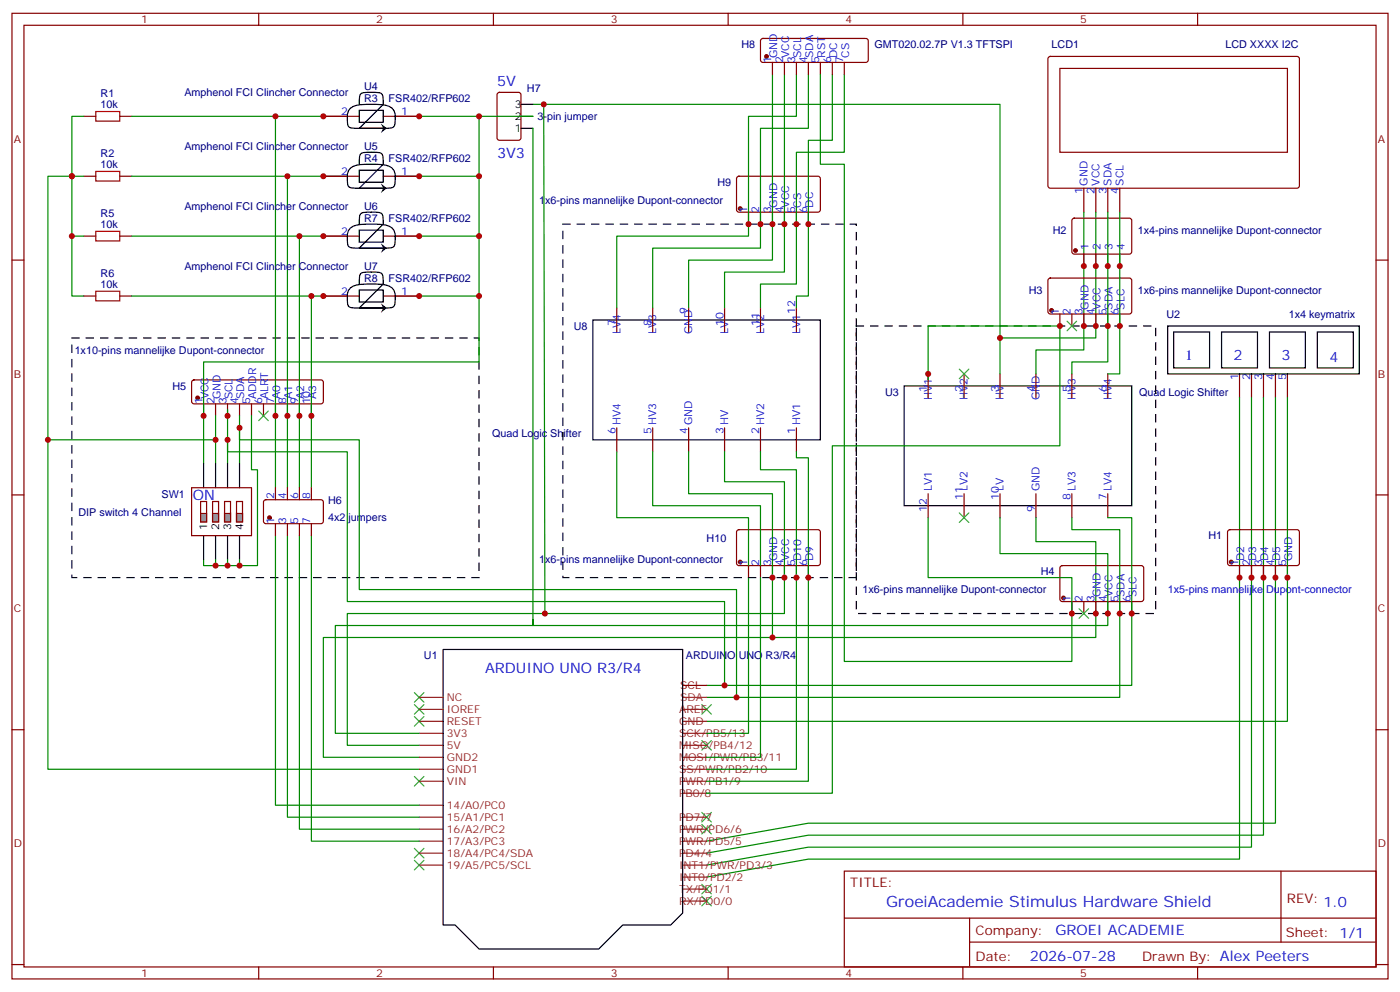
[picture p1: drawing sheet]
<svg xmlns="http://www.w3.org/2000/svg" width="412mm" height="292mm" viewBox="0 0 412 292" stroke-linecap="round" stroke-linejoin="round" font-family="sans-serif">
<g fill="none" stroke="#870000" stroke-width=".35">
<path d="M3.5 3.9h405.4v284.4h-405.4zM7.1 7.4h398.2v277.3h-398.2zM76.2 3.9v3.5M145.3 3.9v3.5M214.5 3.9v3.5M283.6 3.9v3.5M308.9 16.8l.5-.2 72.9 .1 .5 .6-.1 37.7-.6 .4h-73l-.4-.7v-37.4zM352.8 3.9v3.5M24.7 34.3h3.5M35.3 34.3h3.5M95.2 34.3h10.6M112.9 34.3h10.6"/>
<path d="M312.2 20.1h67v24.7h-67zM24.7 51.9h3.5M35.3 51.9h3.5M95.2 51.9h10.6M112.9 51.9h10.6M319.3 55.4v7.1M322.8 55.4v7.1M326.3 55.4v7.1M329.8 55.4v7.1M3.5 76.6h3.6M24.7 69.5h3.5M35.3 69.5h3.5"/>
<path d="M95.2 69.5h10.6M112.9 69.5h10.6M316 64.4l.4-.2 16.5 .1 .5 .6-.1 9.5-.6 .4h-16.5l-.5-.7v-9.2zM319.3 74.8v3.6M322.8 74.8v3.6M326.3 74.8v3.6M329.8 74.8v3.6M405.3 76.6h3.6M24.7 87.2h3.5M35.3 87.2h3.5M95.2 87.2h10.6M112.9 87.2h10.6"/>
<path d="M308.9 82.1l.5-.2h23.5l.5 .7-.1 9.4-.6 .5-23.6-.1-.4-.6v-9.2zM312.2 92.5v3.5M315.7 92.5v3.5M319.3 92.5v3.5M322.8 92.5v3.5M326.3 92.5v3.5M329.8 92.5v3.5M56.7 112.1l.4-.2h37.4l.5 .2 .2 .5v5.6l-.2 .5-.5 .2h-37.4l-.4-.2-.3-.5v-5.6zM60 118.9v3.5M63.5 118.9v3.5M67 118.9v3.5M70.6 118.9v3.5"/>
<path d="M74.1 118.9v3.5M77.6 118.9v3.5M81.1 118.9v3.5M84.7 118.9v3.5M88.2 118.9v3.5M91.7 118.9v3.5M273.4 110.1v7.1M284 110.1v7.1M294.6 110.1v7.1M305.2 110.1v7.1M315.7 110.1v7.1M326.3 110.1v7.1"/>
<path d="M365.1 110.1v7.1M368.7 110.1v7.1M372.2 110.1v7.1M375.7 110.1v7.1M379.2 110.1v7.1M3.5 145.7h3.6M56.4 143.6h17.7v14.1h-17.7zM62.6 147.7h1.8v6h-1.8zM273.4 145.4v7M284 145.4v7M294.6 145.4v7M305.2 145.4v7"/>
<path d="M315.7 145.4v7M326.3 145.4v7M361.8 156.2l.5-.2h20l.5 .7-.1 9.4-.6 .4h-20.1l-.4-.7v-9.1zM405.3 145.7h3.6M312.4 166.8l.5-.3 23.6 .1 .4 .7-.1 9.4-.6 .4h-23.6l-.4-.7v-9.1zM315.7 177.1v3.6M319.3 177.1v3.6M322.8 177.1v3.6M326.3 177.1v3.6M329.8 177.1v3.6M333.4 177.1v3.6M365.1 166.5v3.6"/>
<path d="M368.7 166.5v3.6M372.2 166.5v3.6M375.7 166.5v3.6M379.2 166.5v3.6M3.5 214.9h3.6M405.3 214.9h3.6M248.7 256.5h156.6v28.2h-156.6zM377.3 256.5v20.9M248.7 270.4h156.5M285.6 277.4h119.6M285.6 270.4v14.1M3.5 284h3.6"/>
<path d="M76.2 284.7v3.6M145.3 284.7v3.6M214.5 284.7v3.6M283.6 284.7v3.6M352.8 284.7v3.6M405.3 284h3.6"/>
</g>
<path d="M28.2 32.8h7.1v2.9h-7.1zM28.2 50.5h7.1v2.8h-7.1zM28.2 68.1h7.1v2.8h-7.1zM28.2 85.8h7.1v2.8h-7.1z" fill="none" stroke="#a10000" stroke-width=".35"/>
<g fill="none" stroke="#000" stroke-width=".35">
<path d="M103.2 31.9a8.8 8.8 0 0 1 6.2-1.2l3 .1a3.6 3.6 0 0 1 4 4.6 1.85 1.85 0 0 1-.4 1.9 1.85 1.85 0 0 1-1.9 .5h-8.3a4.9 4.9 0 0 1-3.1-.5 6.1 6.1 0 0 1 .5-5.4zM105.8 32.5h7.1v3.5h-7.1zM105.8 30.7a4.9 4.9 0 0 1 .5-3.1 11 11 0 0 1 6.1 0 4.9 4.9 0 0 1 .5 3.1l-7.1 7.1h7.1M103.2 49.6a8.8 8.8 0 0 1 6.2-1.2l3 .1a3.6 3.6 0 0 1 4 4.6 1.85 1.85 0 0 1-.4 1.9 1.85 1.85 0 0 1-1.9 .4h-8.3a4.9 4.9 0 0 1-3.1-.4 6.1 6.1 0 0 1 .5-5.4zM105.8 50.1h7.1v3.6h-7.1zM105.8 48.4a4.9 4.9 0 0 1 .5-3.1 11 11 0 0 1 6.1 0 4.9 4.9 0 0 1 .5 3.1l-7.1 7h7.1M103.2 67.2a8.8 8.8 0 0 1 6.2-1.2l3 .1a3.6 3.6 0 0 1 4 4.6 1.85 1.85 0 0 1-.4 1.9 1.85 1.85 0 0 1-1.9 .5h-8.3a4.9 4.9 0 0 1-3.1-.5 6.1 6.1 0 0 1 .5-5.4zM105.8 67.8h7.1v3.5h-7.1zM105.8 66a4.9 4.9 0 0 1 .5-3.1 11 11 0 0 1 6.1 0 4.9 4.9 0 0 1 .5 3.1l-7.1 7.1h7.1M103.2 84.9a8.8 8.8 0 0 1 6.2-1.3l3 .1a3.6 3.6 0 0 1 4 4.6 1.85 1.85 0 0 1-.4 2 1.85 1.85 0 0 1-1.9 .4h-8.3a4.9 4.9 0 0 1-3.1-.4 6.1 6.1 0 0 1 .5-5.4zM105.8 85.4h7.1v3.5h-7.1zM105.8 83.6a4.9 4.9 0 0 1 .5-3 11 11 0 0 1 6.1 0 4.9 4.9 0 0 1 .5 3l-7.1 7.1h7.1"/>
<path d="M344 96h56.4v14.1h-56.4zM345.7 97.8h10.6v10.5h-10.6zM359.8 97.8h10.6v10.5h-10.6zM373.9 97.8h10.6v10.5h-10.6zM388.1 97.8h10.5v10.5h-10.5zM266.3 113.6h67.1v35.3h-67.1zM60 136.6v7M63.5 136.6v7M67 136.6v7M70.6 136.6v7M60 157.7v7.1M63.5 157.7v7.1"/>
<path d="M67 157.7v7.1M70.6 157.7v7.1M130.5 191.2h70.6v77.7l-3.5 3.5h-14.2l-7 7h-35.3l-7-7h-3.6z"/>
</g>
<path d="M112.2 36.4l1.7 1.4-1.7 1.4 .7-1.4zM112.2 54l1.7 1.4-1.7 1.4 .7-1.4zM112.2 71.6l1.7 1.5-1.7 1.4 .7-1.4zM112.2 89.3l1.7 1.4-1.7 1.4 .7-1.4z" fill="#000"/>
<g fill="none" stroke="#008700" stroke-width=".35">
<path d="M24.7 34.3h-3.5v52.9h3.5M38.8 34.3h63.5M81.1 34.3v109.3M116.4 34.3h24.7v17.6h-24.7M157 30.7h137.6v79.4M24.7 51.9h-10.6v174.6h109.4M38.8 51.9h63.5M84.7 51.9v91.7M141.1 51.9v17.6M21.2 69.5h3.5M38.8 69.5h63.5M88.2 69.5v74.1"/>
<path d="M116.4 69.5h24.7v17.7h-24.7M319.3 62.5v40.5h-14.1v7.1M322.8 62.5v37h-28.2M38.8 87.2h63.5M91.7 87.2v56.4M141.1 87.2v19.4h-81.1v30M365.1 117.2v135.8h-127l-30 5.3M368.7 117.2v132.2h-130.6l-30 5.3M372.2 117.2v128.7h-134.1l-30 5.3M375.7 117.2v125.2h-137.6l-30 5.3M379.2 117.2v95.2h-171.1M63.5 122.4v7.1h-49.4"/>
<path d="M63.5 129.5v7.1M67 120.7v15.9M70.6 122.4v14.2M74.1 122.4v15.9h1.7v28.2h-15.8v-1.7M305.2 152.4v7.1h17.6v28.2h-227.6v35.3h28.3M315.7 152.4v3.6h14.1v49.4h-121.7M326.3 152.4h7.1v49.4h-125.3"/>
</g>
<path d="M21.2 99.5h119.9v70.6h-119.9zM252.2 96h88.2v84.7h-88.2z" fill="none" stroke="#000" stroke-width=".35" stroke-dasharray="2.1 2.1"/>
<g fill="#870000" stroke="#870000" stroke-width=".35">
<circle cx="362.7" cy="165.5" r=".53"/>
<circle cx="316.8" cy="73.8" r=".53"/>
<circle cx="309.7" cy="91.4" r=".53"/>
<circle cx="313.3" cy="176.1" r=".53"/>
<circle cx="58.2" cy="117.2" r=".53"/>
</g>
<g fill="none" stroke="#3c3" stroke-width=".35">
<path d="M314.3 94.6l2.8 2.8M317.1 94.6l-2.8 2.8M282.6 108.7l2.8 2.8M285.4 108.7l-2.8 2.8M76.2 121l2.8 2.9M79 121l-2.8 2.9M282.6 151l2.8 2.8M285.4 151l-2.8 2.8M317.9 179.2l2.8 2.9M320.7 179.2l-2.8 2.9M122.1 203.9l2.8 2.9M122.1 207.5l2.8 2.8"/>
<path d="M122.1 211l2.8 2.8M124.9 203.9l-2.8 2.9M124.9 207.5l-2.8 2.8M124.9 211l-2.8 2.8M206.7 207.5l2.8 2.8M206.7 218.1l2.8 2.8M209.5 207.5l-2.8 2.8M209.5 218.1l-2.8 2.8M122.1 228.6l2.8 2.9M124.9 228.6l-2.8 2.9M206.7 239.2l2.8 2.8M209.5 239.2l-2.8 2.8"/>
<path d="M122.1 249.8l2.8 2.8M122.1 253.3l2.8 2.9M124.9 249.8l-2.8 2.8M124.9 253.3l-2.8 2.9M206.7 242.7l2.8 2.9M209.5 242.7l-2.8 2.9M206.7 260.4l2.8 2.8M206.7 263.9l2.8 2.8M209.5 260.4l-2.8 2.8M209.5 263.9l-2.8 2.8"/>
</g>
<g fill="none" stroke="#8c2424" stroke-width=".35">
<path d="M123.5 219.5h7M123.5 215.9h7M123.5 212.4h7M123.5 208.9h7M123.5 205.4h7M201.1 219.5h7M201.1 215.9h7M201.1 212.4h7M201.1 208.9h7M123.5 230h7M123.5 226.5h7M123.5 223h7"/>
<path d="M123.5 237.1h7M201.1 233.6h7M201.1 230h7M201.1 226.5h7M201.1 223h7M123.5 254.7h7M123.5 251.2h7M123.5 247.7h7M123.5 244.2h7M123.5 240.6h7M201.1 258.3h7M201.1 254.7h7"/>
<path d="M201.1 251.2h7M201.1 247.7h7M201.1 244.2h7M201.1 240.6h7M201.1 265.3h7M201.1 261.8h7"/>
</g>
<path d="M201.1 205.4h7" fill="none" stroke="#933" stroke-width=".35"/>
<path d="M201.1 201.8h7" fill="none" stroke="#900" stroke-width=".35"/>
<path d="M62.6 151.2h1.8v2.5h-1.8z" fill="#999" stroke="#870000" stroke-width=".35"/>
<path d="M66.1 147.7h1.8v6h-1.8z" fill="none" stroke="#870000" stroke-width=".35"/>
<path d="M66.1 151.2h1.8v2.5h-1.8z" fill="#999" stroke="#870000" stroke-width=".35"/>
<path d="M69.7 147.7h1.7v6h-1.7z" fill="none" stroke="#870000" stroke-width=".35"/>
<path d="M69.7 151.2h1.7v2.5h-1.7z" fill="#999" stroke="#870000" stroke-width=".35"/>
<path d="M59.1 147.7h1.8v6h-1.8z" fill="none" stroke="#870000" stroke-width=".35"/>
<path d="M59.1 151.2h1.8v2.5h-1.8z" fill="#999" stroke="#870000" stroke-width=".35"/>
<g fill="none" stroke="#008700" stroke-width=".35">
<path d="M141.1 34.3h15.9M157 37.8v146.4v-1.8M160.2 30.7l.3 150h-58.2v38.8h21.2M227.5 21.9v54.7h-24.7v14.1M231.1 21.9v58.2h-17.7v10.6M234.6 21.9v12.4h-14.1v35.2h-38.8v21.2M238.1 21.9v15.9h-14.1v35.3h-31.7v17.6M241.7 21.9v26.5h7v146.4h67v-24.7h-42.3v-17.7M245.2 21.9v19.4h-7.1v45.9h-3.5v3.5M248.7 21.9v22.9h-14.1v38.8h-10.6v7.1M326.3 62.5v44.1h-10.6v3.5M329.8 62.5v47.6h-3.5"/>
<path d="M273.4 111.9v-15.9h38.8v35.3h-67v102.3h-37.1M67 129.5v3.5h35.3v44.1h111.1v24.7M70.6 126v3.5h35.2v44.1h111.2v31.8M181.7 133v19.4h38.8v14.1M192.3 133v15.9h31.7v17.6M202.8 133v12.4h24.7v42.3M213.4 133v8.9h17.7v38.8h-70.6M224 133v5.3h10.6v88.2h-26.5M234.6 133v1.8h3.5v95.2h-30M81.1 157.7v79.4h42.4M84.7 157.7v82.9h38.8M88.2 157.7v86.5h35.3"/>
<path d="M91.7 157.7v90h31.8M294.6 152.4v10.6h31.7v21.2h-227.5v31.7h24.7M63.5 164.8v1.7M67 164.8v1.7M70.6 164.8v1.7M220.5 170.1v45.8h-12.4M224 170.1v52.9h-15.9"/>
</g>
<g fill="none" stroke="#870000" stroke-width=".35">
<path d="M224.2 11.5l.5-.2h30.4l.5 .2 .2 .5v5.7l-.3 .5-.4 .2h-30.4l-.5-.3-.2-.4v-5.7zM227.5 18.4v3.5M231.1 18.4v3.5M234.6 18.4v3.5M238.1 18.4v3.5M241.7 18.4v3.5M245.2 18.4v3.5M248.7 18.4v3.5M146.6 27.4l.5-.2h5.7l.6 .4 .1 13-.5 .7h-5.9l-.6-.5-.1-12.9zM217.2 52.1l.5-.2h23.5l.5 .7-.1 9.4-.7 .5-23.5-.1-.4-.6v-9.2zM220.5 62.5v3.5M224 62.5v3.5"/>
<path d="M227.5 62.5v3.5M231.1 62.5v3.5M234.6 62.5v3.5M238.1 62.5v3.5M181.7 90.7v7.1M192.3 90.7v7.1M202.8 90.7v7.1M213.4 90.7v7.1M224 90.7v7.1M234.6 90.7v7.1M181.7 126v7M192.3 126v7"/>
<path d="M202.8 126v7M213.4 126v7M224 126v7M234.6 126v7M77.8 147.4l.5-.3 16.5 .1 .4 .6v6l-.7 .4-16.5-.1-.4-.6v-5.7zM81.1 143.6v3.5M81.1 154.2v3.5M84.7 143.6v3.5M84.7 154.2v3.5M88.2 143.6v3.5M88.2 154.2v3.5M91.7 143.6v3.5"/>
<path d="M91.7 154.2v3.5M217.2 156.2l.5-.2h23.5l.5 .7-.1 9.4-.7 .4h-23.5l-.4-.7v-9.1zM220.5 166.5v3.6M224 166.5v3.6M227.5 166.5v3.6M231.1 166.5v3.6M234.6 166.5v3.6M238.1 166.5v3.6"/>
</g>
<g fill="#870000" stroke="#870000" stroke-width=".35">
<circle cx="79.4" cy="152.4" r=".53"/>
<circle cx="218" cy="61.4" r=".53"/>
<circle cx="218" cy="165.5" r=".53"/>
<circle cx="225.8" cy="16.6" r=".53"/>
</g>
<path d="M153.5 30.7h3.5M153.5 37.8h3.5M153.5 34.3h3.5M174.6 94.2h67.1v35.3h-67.1z" fill="none" stroke="#000" stroke-width=".35"/>
<path d="M165.8 66h86.4v104.1h-86.4z" fill="none" stroke="#000" stroke-width=".35" stroke-dasharray="2.1 2.1"/>
<g fill="#c00">
<circle cx="379.2" cy="170.1" r=".88"/>
<circle cx="375.7" cy="170.1" r=".88"/>
<circle cx="372.2" cy="170.1" r=".88"/>
<circle cx="368.7" cy="170.1" r=".88"/>
<circle cx="365.1" cy="170.1" r=".88"/>
<circle cx="21.2" cy="51.9" r=".88"/>
<circle cx="21.2" cy="69.5" r=".88"/>
<circle cx="88.2" cy="69.5" r=".88"/>
<circle cx="84.7" cy="51.9" r=".88"/>
<circle cx="81.1" cy="34.3" r=".88"/>
<circle cx="14.1" cy="129.5" r=".88"/>
<circle cx="63.5" cy="129.5" r=".88"/>
<circle cx="91.7" cy="87.2" r=".88"/>
<circle cx="319.3" cy="96" r=".88"/>
<circle cx="294.6" cy="99.5" r=".88"/>
<circle cx="70.6" cy="126" r=".88"/>
<circle cx="217" cy="205.4" r=".88"/>
<circle cx="67" cy="129.5" r=".88"/>
<circle cx="213.4" cy="201.8" r=".88"/>
<circle cx="63.5" cy="166.5" r=".88"/>
<circle cx="70.6" cy="166.5" r=".88"/>
<circle cx="67" cy="166.5" r=".88"/>
<circle cx="91.7" cy="122.4" r=".88"/>
<circle cx="88.2" cy="122.4" r=".88"/>
<circle cx="84.7" cy="122.4" r=".88"/>
<circle cx="81.1" cy="122.4" r=".88"/>
<circle cx="67" cy="122.4" r=".88"/>
<circle cx="60" cy="122.4" r=".88"/>
<circle cx="141.1" cy="87.2" r=".88"/>
<circle cx="141.1" cy="51.9" r=".88"/>
<circle cx="141.1" cy="69.5" r=".88"/>
<circle cx="160.2" cy="30.7" r=".88"/>
<circle cx="333.4" cy="180.7" r=".88"/>
<circle cx="329.8" cy="180.7" r=".88"/>
<circle cx="326.3" cy="180.7" r=".88"/>
<circle cx="322.8" cy="180.7" r=".88"/>
<circle cx="234.6" cy="170.1" r=".88"/>
<circle cx="238.1" cy="170.1" r=".88"/>
<circle cx="160.5" cy="180.7" r=".88"/>
<circle cx="231.1" cy="170.1" r=".88"/>
<circle cx="227.5" cy="187.7" r=".88"/>
<circle cx="227.5" cy="170.1" r=".88"/>
<circle cx="220.5" cy="66" r=".88"/>
<circle cx="224" cy="66" r=".88"/>
<circle cx="227.5" cy="66" r=".88"/>
<circle cx="231.1" cy="66" r=".88"/>
<circle cx="234.6" cy="66" r=".88"/>
<circle cx="238.1" cy="66" r=".88"/>
<circle cx="315.7" cy="180.7" r=".88"/>
<circle cx="312.2" cy="96" r=".88"/>
<circle cx="273.4" cy="110.1" r=".88"/>
<circle cx="326.3" cy="96" r=".88"/>
<circle cx="329.8" cy="96" r=".88"/>
<circle cx="319.3" cy="78.4" r=".88"/>
<circle cx="326.3" cy="78.4" r=".88"/>
<circle cx="329.8" cy="78.4" r=".88"/>
<circle cx="322.8" cy="78.4" r=".88"/>
<circle cx="322.8" cy="96" r=".88"/>
<circle cx="141.1" cy="34.3" r=".88"/>
<circle cx="123.5" cy="34.3" r=".88"/>
<circle cx="95.3" cy="34.3" r=".88"/>
<circle cx="123.5" cy="51.9" r=".88"/>
<circle cx="95.3" cy="51.9" r=".88"/>
<circle cx="123.5" cy="69.5" r=".88"/>
<circle cx="95.3" cy="69.5" r=".88"/>
<circle cx="123.5" cy="87.2" r=".88"/>
<circle cx="95.3" cy="87.2" r=".88"/>
</g>
<text font-size="4.6" fill="#00f" x="261.1" y="267.1">GroeiAcademie Stimulus Hardware Shield</text>
<g font-size="4.2" fill="#00f">
<text x="146.4" y="25.4">5V</text>
<text x="146.4" y="46.6">3V3</text>
<text x="349.2" y="106.1">1</text>
<text x="363.4" y="106.1">2</text>
<text x="377.5" y="106.1">3</text>
<text x="391.6" y="106.6">4</text>
<text x="56.8" y="147.1">ON</text>
<text x="142.9" y="198.3">ARDUINO UNO R3/R4</text>
<text x="389.8" y="267.1">1.0</text>
<text x="310.9" y="275.3">GROEI ACADEMIE</text>
<text x="303.4" y="283">2026-07-28</text>
</g>
<g font-size="3.9" fill="#800">
<text x="250.5" y="261.1">TITLE:</text>
<text x="379.1" y="265.8">REV:</text>
<text x="287.4" y="275.3">Company:</text>
<text x="378.7" y="275.9">Sheet: 1/1</text>
<text x="287.4" y="283">Date:</text>
<text x="336.4" y="283.1">Drawn By: Alex Peeters</text>
</g>
<g font-size="3.2" fill="#800">
<text x="41.6" y="6.9">1</text>
<text x="110.8" y="6.9">2</text>
<text x="179.9" y="6.9">3</text>
<text x="249.1" y="6.9">4</text>
<text x="318.2" y="6.9">5</text>
<text x="4.1" y="42">A</text>
<text x="405.9" y="42">A</text>
<text x="4.1" y="111.2">B</text>
<text x="405.9" y="111.2">B</text>
<text x="4.1" y="180.3">C</text>
<text x="405.9" y="180.3">C</text>
<text x="4.1" y="249.4">D</text>
<text x="405.9" y="249.4">D</text>
<text x="41.6" y="287.7">1</text>
<text x="110.8" y="287.7">2</text>
<text x="179.9" y="287.7">3</text>
<text x="249.1" y="287.7">4</text>
<text x="318.2" y="287.7">5</text>
</g>
<g font-size="3.2" fill="#000080">
<text x="218.4" y="14.2">H8</text>
<text x="257.6" y="14.2">GMT020.02.7P V1.3 TFTSPI</text>
<text x="309.8" y="14.1">LCD1</text>
<text x="361" y="14.1">LCD XXXX I2C</text>
<text x="29.6" y="28.6">R1</text>
<text x="54.3" y="28.3">Amphenol FCI Clincher Connector</text>
<text x="107.3" y="26.6">U4</text>
<text x="155.2" y="27.2">H7</text>
<text x="29.6" y="31.8">10k</text>
<text x="107.3" y="30.1">R3</text>
<text x="114.5" y="30.1">FSR402/RFP602</text>
<text x="158.3" y="35.4">3-pin jumper</text>
<text x="29.6" y="46.2">R2</text>
<text x="54.3" y="44.1">Amphenol FCI Clincher Connector</text>
<text x="107.3" y="44.2">U5</text>
<text x="107.3" y="47.7">R4</text>
<text x="114.5" y="47.7">FSR402/RFP602</text>
<text x="29.6" y="49.4">10k</text>
<text x="211.3" y="54.8">H9</text>
<text x="29.6" y="63.9">R5</text>
<text x="54.3" y="61.8">Amphenol FCI Clincher Connector</text>
<text x="107.3" y="61.8">U6</text>
<text x="107.3" y="65.4">R7</text>
<text x="114.5" y="65.4">FSR402/RFP602</text>
<text x="158.8" y="60.1">1x6-pins mannelijke Dupont-connector</text>
<text x="29.6" y="67.1">10k</text>
<text x="310.1" y="68.9">H2</text>
<text x="335.2" y="68.9">1x4-pins mannelijke Dupont-connector</text>
<text x="29.6" y="81.5">R6</text>
<text x="54.3" y="79.4">Amphenol FCI Clincher Connector</text>
<text x="107.3" y="83">R8</text>
<text x="107.3" y="79.5">U7</text>
<text x="114.5" y="83">FSR402/RFP602</text>
<text x="29.6" y="84.7">10k</text>
<text x="303" y="86.5">H3</text>
<text x="335.2" y="86.5">1x6-pins mannelijke Dupont-connector</text>
<text x="343.6" y="93.5">U2</text>
<text x="379.6" y="93.5">1x4 keymatrix</text>
<text x="169" y="97">U8</text>
<text x="22" y="104.1">1x10-pins mannelijke Dupont-connector</text>
<text x="50.8" y="114.8">H5</text>
<text x="260.7" y="116.5">U3</text>
<text x="335.5" y="116.5">Quad Logic Shifter</text>
<text x="145" y="128.8">Quad Logic Shifter</text>
<text x="47.6" y="146.5">SW1</text>
<text x="96.7" y="148.3">H6</text>
<text x="23.1" y="151.8">DIP switch 4 Channel</text>
<text x="96.6" y="153.5">4x2 jumpers</text>
<text x="208.1" y="159.5">H10</text>
<text x="356" y="158.8">H1</text>
<text x="158.8" y="165.9">1x6-pins mannelijke Dupont-connector</text>
<text x="306.6" y="169.5">H4</text>
<text x="254.1" y="174.7">1x6-pins mannelijke Dupont-connector</text>
<text x="124.9" y="194.1">U1</text>
<text x="202.1" y="194.1">ARDUINO UNO R3/R4</text>
</g>
<g font-size="3.2" fill="#00f">
<text x="229" y="17.1" transform="rotate(-90 229 17.1)">GND</text>
<text x="232.5" y="17.1" transform="rotate(-90 232.5 17.1)">VCC</text>
<text x="236" y="17.1" transform="rotate(-90 236 17.1)">SCL</text>
<text x="239.5" y="17.1" transform="rotate(-90 239.5 17.1)">SDA</text>
<text x="243.1" y="17.1" transform="rotate(-90 243.1 17.1)">RST</text>
<text x="246.6" y="17.1" transform="rotate(-90 246.6 17.1)">DC</text>
<text x="250.1" y="17.1" transform="rotate(-90 250.1 17.1)">CS</text>
<text x="227.2" y="18.6" transform="rotate(-90 227.2 18.6)">1</text>
<text x="230.7" y="18.6" transform="rotate(-90 230.7 18.6)">2</text>
<text x="234.2" y="18.6" transform="rotate(-90 234.2 18.6)">3</text>
<text x="237.8" y="18.6" transform="rotate(-90 237.8 18.6)">4</text>
<text x="241.3" y="18.6" transform="rotate(-90 241.3 18.6)">5</text>
<text x="244.8" y="18.6" transform="rotate(-90 244.8 18.6)">6</text>
<text x="248.4" y="18.6" transform="rotate(-90 248.4 18.6)">7</text>
<text x="100.5" y="33.9">2</text>
<text x="118.2" y="33.9">1</text>
<text x="100.5" y="51.5">2</text>
<text x="118.2" y="51.5">1</text>
<text x="318.9" y="57.2" transform="rotate(-90 318.9 57.2)">1</text>
<text x="320.3" y="54.7" transform="rotate(-90 320.3 54.7)">GND</text>
<text x="322.4" y="57.2" transform="rotate(-90 322.4 57.2)">2</text>
<text x="323.8" y="54.7" transform="rotate(-90 323.8 54.7)">VCC</text>
<text x="326" y="57.2" transform="rotate(-90 326 57.2)">3</text>
<text x="327.4" y="54.7" transform="rotate(-90 327.4 54.7)">SDA</text>
<text x="329.5" y="57.2" transform="rotate(-90 329.5 57.2)">4</text>
<text x="330.9" y="54.7" transform="rotate(-90 330.9 54.7)">SCL</text>
<text x="220.1" y="62.7" transform="rotate(-90 220.1 62.7)">1</text>
<text x="223.7" y="62.7" transform="rotate(-90 223.7 62.7)">2</text>
<text x="227.2" y="62.7" transform="rotate(-90 227.2 62.7)">3</text>
<text x="229" y="61.2" transform="rotate(-90 229 61.2)">GND</text>
<text x="230.7" y="62.7" transform="rotate(-90 230.7 62.7)">4</text>
<text x="232.5" y="61.2" transform="rotate(-90 232.5 61.2)">VCC</text>
<text x="234.2" y="62.7" transform="rotate(-90 234.2 62.7)">5</text>
<text x="236" y="61.2" transform="rotate(-90 236 61.2)">CS</text>
<text x="237.8" y="62.7" transform="rotate(-90 237.8 62.7)">6</text>
<text x="239.5" y="61.2" transform="rotate(-90 239.5 61.2)">DC</text>
<text x="100.5" y="69.2">2</text>
<text x="118.2" y="69.2">1</text>
<text x="320.7" y="73.5" transform="rotate(-90 320.7 73.5)">1</text>
<text x="324.2" y="73.5" transform="rotate(-90 324.2 73.5)">2</text>
<text x="327.7" y="73.5" transform="rotate(-90 327.7 73.5)">3</text>
<text x="331.3" y="73.5" transform="rotate(-90 331.3 73.5)">4</text>
<text x="100.5" y="86.8">2</text>
<text x="118.2" y="86.8">1</text>
<text x="181.3" y="96" transform="rotate(-90 181.3 96)">7</text>
<text x="191.9" y="96" transform="rotate(-90 191.9 96)">8</text>
<text x="202.5" y="92.5" transform="rotate(-90 202.5 92.5)">9</text>
<text x="213.1" y="96" transform="rotate(-90 213.1 96)">10</text>
<text x="223.7" y="96" transform="rotate(-90 223.7 96)">11</text>
<text x="234.2" y="92.5" transform="rotate(-90 234.2 92.5)">12</text>
<text x="311.9" y="92.6" transform="rotate(-90 311.9 92.6)">1</text>
<text x="315.4" y="92.6" transform="rotate(-90 315.4 92.6)">2</text>
<text x="318.9" y="92.6" transform="rotate(-90 318.9 92.6)">3</text>
<text x="320.7" y="91.2" transform="rotate(-90 320.7 91.2)">GND</text>
<text x="322.4" y="92.6" transform="rotate(-90 322.4 92.6)">4</text>
<text x="324.2" y="91.2" transform="rotate(-90 324.2 91.2)">VCC</text>
<text x="326" y="92.6" transform="rotate(-90 326 92.6)">5</text>
<text x="327.7" y="91.2" transform="rotate(-90 327.7 91.2)">SDA</text>
<text x="329.5" y="92.6" transform="rotate(-90 329.5 92.6)">6</text>
<text x="331.3" y="91.2" transform="rotate(-90 331.3 91.2)">SLC</text>
<text x="182.7" y="98.5" transform="rotate(-90 182.7 98.5)">LV4</text>
<text x="193.3" y="98.5" transform="rotate(-90 193.3 98.5)">LV3</text>
<text x="203.9" y="98.5" transform="rotate(-90 203.9 98.5)">GND</text>
<text x="214.5" y="98.5" transform="rotate(-90 214.5 98.5)">LV</text>
<text x="225.1" y="98.5" transform="rotate(-90 225.1 98.5)">LV2</text>
<text x="235.7" y="98.5" transform="rotate(-90 235.7 98.5)">LV1</text>
<text x="364.8" y="111.9" transform="rotate(-90 364.8 111.9)">1</text>
<text x="368.3" y="111.9" transform="rotate(-90 368.3 111.9)">2</text>
<text x="371.8" y="111.9" transform="rotate(-90 371.8 111.9)">3</text>
<text x="375.4" y="111.9" transform="rotate(-90 375.4 111.9)">4</text>
<text x="378.9" y="111.9" transform="rotate(-90 378.9 111.9)">5</text>
<text x="59.6" y="119.1" transform="rotate(-90 59.6 119.1)">1</text>
<text x="61.4" y="117.6" transform="rotate(-90 61.4 117.6)">VCC</text>
<text x="63.1" y="119.1" transform="rotate(-90 63.1 119.1)">2</text>
<text x="64.9" y="117.6" transform="rotate(-90 64.9 117.6)">GND</text>
<text x="66.7" y="119.1" transform="rotate(-90 66.7 119.1)">3</text>
<text x="68.4" y="117.6" transform="rotate(-90 68.4 117.6)">SCL</text>
<text x="70.2" y="119.1" transform="rotate(-90 70.2 119.1)">4</text>
<text x="72" y="117.6" transform="rotate(-90 72 117.6)">SDA</text>
<text x="73.7" y="119.1" transform="rotate(-90 73.7 119.1)">5</text>
<text x="75.5" y="117.6" transform="rotate(-90 75.5 117.6)">ADDR</text>
<text x="77.3" y="119.1" transform="rotate(-90 77.3 119.1)">6</text>
<text x="79" y="117.6" transform="rotate(-90 79 117.6)">ALRT</text>
<text x="80.8" y="119.1" transform="rotate(-90 80.8 119.1)">7</text>
<text x="82.5" y="117.6" transform="rotate(-90 82.5 117.6)">A0</text>
<text x="84.3" y="119.1" transform="rotate(-90 84.3 119.1)">8</text>
<text x="86.1" y="117.6" transform="rotate(-90 86.1 117.6)">A1</text>
<text x="87.8" y="119.1" transform="rotate(-90 87.8 119.1)">9</text>
<text x="89.6" y="117.6" transform="rotate(-90 89.6 117.6)">A2</text>
<text x="91.4" y="119.1" transform="rotate(-90 91.4 119.1)">10</text>
<text x="93.1" y="117.6" transform="rotate(-90 93.1 117.6)">A3</text>
<text x="273" y="115.4" transform="rotate(-90 273 115.4)">1</text>
<text x="274.5" y="117.9" transform="rotate(-90 274.5 117.9)">HV1</text>
<text x="283.6" y="115.4" transform="rotate(-90 283.6 115.4)">2</text>
<text x="285" y="117.9" transform="rotate(-90 285 117.9)">HV2</text>
<text x="294.2" y="115.4" transform="rotate(-90 294.2 115.4)">3</text>
<text x="295.6" y="117.9" transform="rotate(-90 295.6 117.9)">HV</text>
<text x="304.8" y="115.4" transform="rotate(-90 304.8 115.4)">4</text>
<text x="306.2" y="117.9" transform="rotate(-90 306.2 117.9)">GND</text>
<text x="315.4" y="115.4" transform="rotate(-90 315.4 115.4)">5</text>
<text x="316.8" y="117.9" transform="rotate(-90 316.8 117.9)">HV3</text>
<text x="326" y="115.4" transform="rotate(-90 326 115.4)">6</text>
<text x="327.4" y="117.9" transform="rotate(-90 327.4 117.9)">HV4</text>
<text x="182.7" y="125.3" transform="rotate(-90 182.7 125.3)">HV4</text>
<text x="193.3" y="125.3" transform="rotate(-90 193.3 125.3)">HV3</text>
<text x="203.9" y="125.3" transform="rotate(-90 203.9 125.3)">GND</text>
<text x="214.5" y="125.3" transform="rotate(-90 214.5 125.3)">HV</text>
<text x="225.1" y="125.3" transform="rotate(-90 225.1 125.3)">HV2</text>
<text x="235.7" y="125.3" transform="rotate(-90 235.7 125.3)">HV1</text>
<text x="181.3" y="127.7" transform="rotate(-90 181.3 127.7)">6</text>
<text x="191.9" y="127.7" transform="rotate(-90 191.9 127.7)">5</text>
<text x="202.5" y="127.7" transform="rotate(-90 202.5 127.7)">4</text>
<text x="213.1" y="127.7" transform="rotate(-90 213.1 127.7)">3</text>
<text x="223.7" y="127.7" transform="rotate(-90 223.7 127.7)">2</text>
<text x="234.2" y="127.7" transform="rotate(-90 234.2 127.7)">1</text>
<text x="80.8" y="147" transform="rotate(-90 80.8 147)">2</text>
<text x="84.3" y="147" transform="rotate(-90 84.3 147)">4</text>
<text x="87.8" y="147" transform="rotate(-90 87.8 147)">6</text>
<text x="91.4" y="147" transform="rotate(-90 91.4 147)">8</text>
<text x="274.5" y="144.7" transform="rotate(-90 274.5 144.7)">LV1</text>
<text x="283.6" y="147.1" transform="rotate(-90 283.6 147.1)">11</text>
<text x="285" y="144.7" transform="rotate(-90 285 144.7)">LV2</text>
<text x="294.2" y="147.1" transform="rotate(-90 294.2 147.1)">10</text>
<text x="295.6" y="144.7" transform="rotate(-90 295.6 144.7)">LV</text>
<text x="306.2" y="144.7" transform="rotate(-90 306.2 144.7)">GND</text>
<text x="315.4" y="147.1" transform="rotate(-90 315.4 147.1)">8</text>
<text x="316.8" y="144.7" transform="rotate(-90 316.8 144.7)">LV3</text>
<text x="326" y="147.1" transform="rotate(-90 326 147.1)">7</text>
<text x="327.4" y="144.7" transform="rotate(-90 327.4 144.7)">LV4</text>
<text x="80.8" y="154.4" transform="rotate(-90 80.8 154.4)">1</text>
<text x="84.3" y="154.4" transform="rotate(-90 84.3 154.4)">3</text>
<text x="87.8" y="154.4" transform="rotate(-90 87.8 154.4)">5</text>
<text x="91.4" y="154.4" transform="rotate(-90 91.4 154.4)">7</text>
<text x="273" y="150.7" transform="rotate(-90 273 150.7)">12</text>
<text x="304.8" y="150.7" transform="rotate(-90 304.8 150.7)">9</text>
<text x="220.1" y="166.7" transform="rotate(-90 220.1 166.7)">1</text>
<text x="223.7" y="166.7" transform="rotate(-90 223.7 166.7)">2</text>
<text x="227.2" y="166.7" transform="rotate(-90 227.2 166.7)">3</text>
<text x="229" y="165.2" transform="rotate(-90 229 165.2)">GND</text>
<text x="230.7" y="166.7" transform="rotate(-90 230.7 166.7)">4</text>
<text x="232.5" y="165.2" transform="rotate(-90 232.5 165.2)">VCC</text>
<text x="234.2" y="166.7" transform="rotate(-90 234.2 166.7)">5</text>
<text x="236" y="165.2" transform="rotate(-90 236 165.2)">D10</text>
<text x="237.8" y="166.7" transform="rotate(-90 237.8 166.7)">6</text>
<text x="239.5" y="165.2" transform="rotate(-90 239.5 165.2)">D9</text>
<text x="364.8" y="166.7" transform="rotate(-90 364.8 166.7)">1</text>
<text x="366.5" y="165.2" transform="rotate(-90 366.5 165.2)">D2</text>
<text x="368.3" y="166.7" transform="rotate(-90 368.3 166.7)">2</text>
<text x="370.1" y="165.2" transform="rotate(-90 370.1 165.2)">D3</text>
<text x="371.8" y="166.7" transform="rotate(-90 371.8 166.7)">3</text>
<text x="373.6" y="165.2" transform="rotate(-90 373.6 165.2)">D4</text>
<text x="375.4" y="166.7" transform="rotate(-90 375.4 166.7)">4</text>
<text x="377.1" y="165.2" transform="rotate(-90 377.1 165.2)">D5</text>
<text x="378.9" y="166.7" transform="rotate(-90 378.9 166.7)">5</text>
<text x="380.6" y="165.2" transform="rotate(-90 380.6 165.2)">GND</text>
<text x="315.4" y="177.3" transform="rotate(-90 315.4 177.3)">1</text>
<text x="318.9" y="177.3" transform="rotate(-90 318.9 177.3)">2</text>
<text x="322.4" y="177.3" transform="rotate(-90 322.4 177.3)">3</text>
<text x="324.2" y="175.8" transform="rotate(-90 324.2 175.8)">GND</text>
<text x="326" y="177.3" transform="rotate(-90 326 177.3)">4</text>
<text x="327.7" y="175.8" transform="rotate(-90 327.7 175.8)">VCC</text>
<text x="329.5" y="177.3" transform="rotate(-90 329.5 177.3)">5</text>
<text x="331.3" y="175.8" transform="rotate(-90 331.3 175.8)">SDA</text>
<text x="333" y="177.3" transform="rotate(-90 333 177.3)">6</text>
<text x="334.8" y="175.8" transform="rotate(-90 334.8 175.8)">SLC</text>
<text x="344" y="174.7">1x5-pins mannelijke Dupont-connector</text>
</g>
<g font-size="3.2">
<text x="151.7" y="31.8">3</text>
<text x="151.7" y="35.3">2</text>
<text x="151.7" y="38.8">1</text>
<text x="61" y="156" transform="rotate(-90 61 156)">1</text>
<text x="64.6" y="156" transform="rotate(-90 64.6 156)">2</text>
<text x="68.1" y="156" transform="rotate(-90 68.1 156)">3</text>
<text x="71.6" y="156" transform="rotate(-90 71.6 156)">4</text>
</g>
<text font-size="3.2" fill="#900" x="200.4" y="202.9">SCL</text>
<g font-size="3.2" fill="#8d2323">
<text x="131.6" y="209.9">IOREF</text>
<text x="131.6" y="206.4">NC</text>
<text x="200" y="209.9">AREF</text>
<text x="131.6" y="213.5">RESET</text>
<text x="200" y="213.5">GND</text>
<text x="131.6" y="220.5">5V</text>
<text x="131.6" y="217">3V3</text>
<text x="200" y="220.5">MISO/PB4/12</text>
<text x="200" y="217">SCK/PB5/13</text>
<text x="131.6" y="227.6">GND1</text>
<text x="131.6" y="224">GND2</text>
<text x="200" y="227.6">SS/PWR/PB2/10</text>
<text x="200" y="224">MOSI/PWR/PB3/11</text>
<text x="131.6" y="231.1">VIN</text>
<text x="200" y="231.1">PWR/PB1/9</text>
<text x="131.6" y="238.2">14/A0/PC0</text>
<text x="200" y="234.6">PB0/8</text>
<text x="131.6" y="245.2">16/A2/PC2</text>
<text x="131.6" y="241.7">15/A1/PC1</text>
<text x="200" y="245.2">PWR/PD6/6</text>
<text x="200" y="241.7">PD7/7</text>
<text x="131.6" y="248.7">17/A3/PC3</text>
<text x="200" y="248.7">PWR/PD5/5</text>
<text x="131.6" y="255.8">19/A5/PC5/SCL</text>
<text x="131.6" y="252.3">18/A4/PC4/SDA</text>
<text x="200" y="255.8">INT1/PWR/PD3/3</text>
<text x="200" y="252.3">PD4/4</text>
<text x="200" y="262.9">TX/PD1/1</text>
<text x="200" y="259.3">INT0/PD2/2</text>
<text x="200" y="266.4">RX/PD0/0</text>
</g>
<text font-size="3.2" fill="#933" x="200.4" y="206.4">SDA</text>
</svg>
